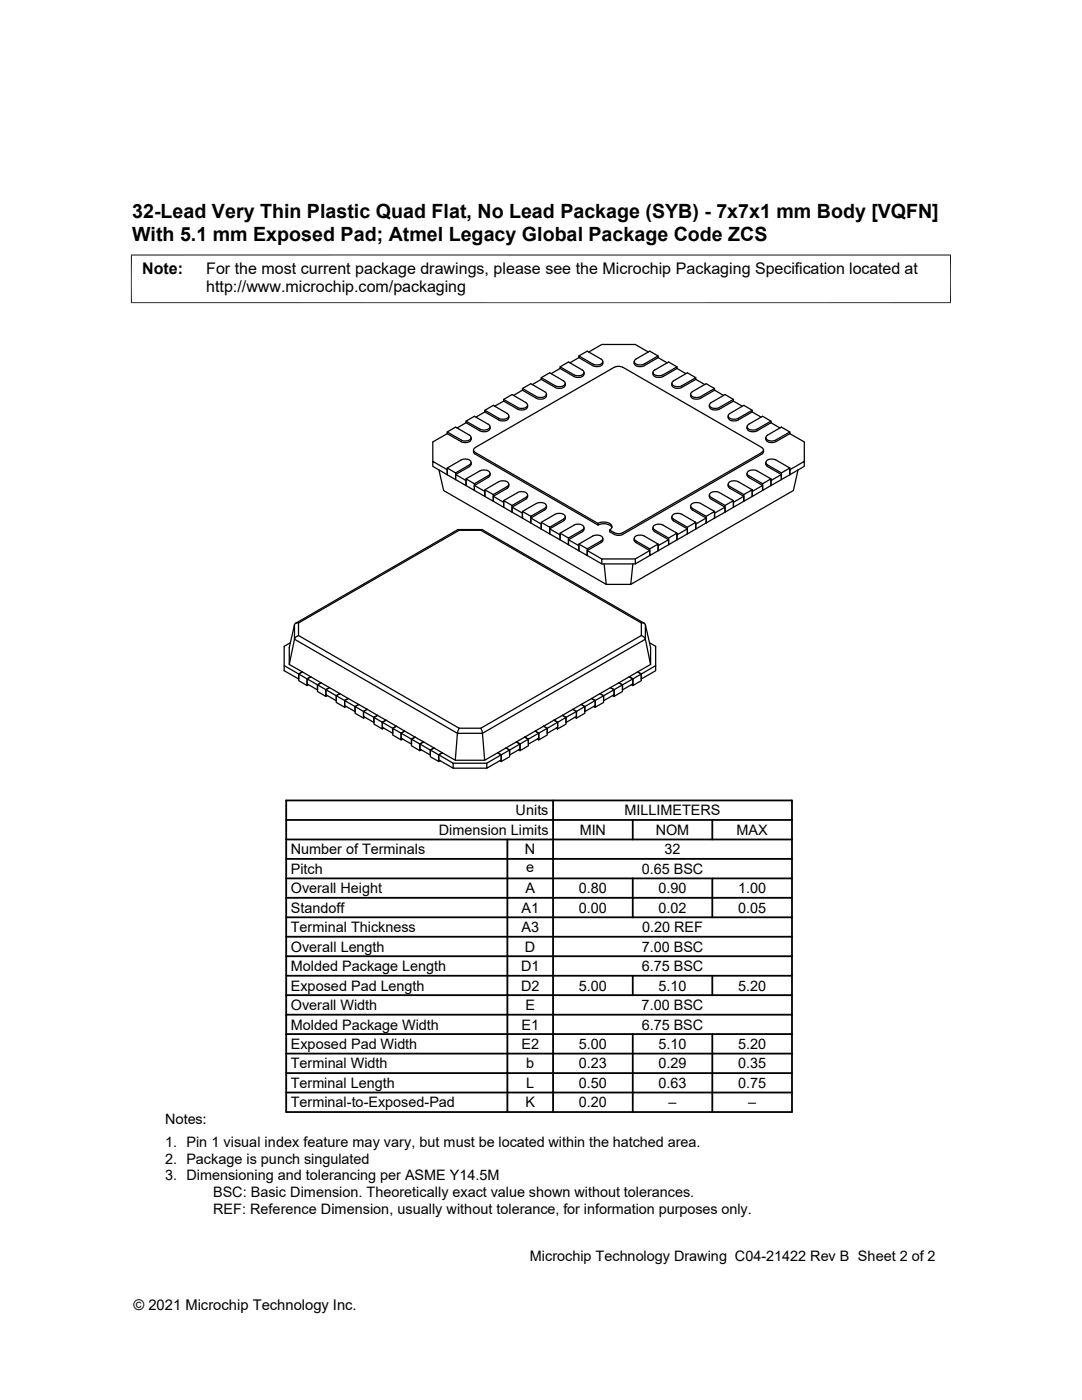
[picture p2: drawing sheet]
<svg xmlns="http://www.w3.org/2000/svg" width="216mm" height="279mm" viewBox="0 0 216 279" stroke-linecap="round" stroke-linejoin="round" font-family="sans-serif">
<g fill="none" stroke="#000" stroke-width=".25">
<path d="M100.5 79.7l2.8 1.6a1.38 1.38 0 0 0 2-.5l-.4-.5M104.2 77.9l2.8 1.6M104.2 77.9v-.4l1.7-.9 2.8 1.6a.6 .6 0 0 1 .3 .7 .6 .6 0 0 1-.7 .4h-.9l-.4-.2M104.2 77.5l2.8 1.6M104.2 77.9l-1.7 1M108 75.7l2.8 1.6M108 75.7v-.3l1.7-1 2.7 1.6a.6 .6 0 0 1 .3 .7 .6 .6 0 0 1-.6 .4h-.9l-.4-.1M108 75.4l2.8 1.6M108 75.7l-1.8 1.1M109.1 78.7a1.19 1.19 0 0 1-1.9 .9l-.2-.1M111.8 73.2l2.7 1.6a1.38 1.38 0 0 0 2-.5l-.2-.4-2.9-1.7-1.6 1v.3M111.8 73.5l2.7 1.6a1.38 1.38 0 0 0 2-.4v-.4"/>
<path d="M111.8 73.5l-1.8 1.1M112.8 76.5a1.19 1.19 0 0 1-1.8 .9l-.2-.1M115.5 71.4l2.8 1.6a1.38 1.38 0 0 0 2-.5v-.3M115.5 71l2.8 1.6a1.38 1.38 0 0 0 2-.4l-.3-.5-2.8-1.6-1.7 .9v.4M115.5 71.4l-1.8 1M117.5 70.3l2.6-1.6h6.7l2.6 1.6M122.6 73.3l-27.8 16M122.6 73.3l.6-.2 1.1 .2M124.3 73.3l27.7 16M131.3 71.4l-2.8 1.6a1.38 1.38 0 0 1-1.9-.5l-.1-.3M131.3 71.4l1.8 1M131.3 71.4v-.4l-1.7-.9-2.7 1.6"/>
<path d="M131.3 71l-2.8 1.6a1.38 1.38 0 0 1-1.9-.4l.3-.5M134 76.5v.3M135.1 73.5l1.8 1.1M135.1 73.2l-2.8 1.6a1.38 1.38 0 0 1-2-.5l.2-.4 2.9-1.7 1.7 1v.3M135.1 73.5l-2.8 1.6a1.38 1.38 0 0 1-2-.4v-.4M137.8 78.7v.3M138.8 75.4l-2.7 1.6a1.38 1.38 0 0 1-2-.5l.3-.5 2.8-1.6 1.6 1v.3M138.8 75.7l-2.7 1.6a1.38 1.38 0 0 1-2-.5M138.8 75.7l1.8 1.1M142.6 77.5l-2.8 1.6a1.38 1.38 0 0 1-2-.4l.3-.5 2.8-1.6 1.7 .9v.4M142.6 77.9l-2.8 1.6a1.38 1.38 0 0 1-2-.5M142.6 77.9l1.8 1"/>
<path d="M146.3 79.7l-2.7 1.6a1.38 1.38 0 0 1-2-.5l.3-.5 2.8-1.6 1.6 1v.4M86.4 92.1l2.8 1.6v1l-2.8-1.6zM87.6 93.8l.9 4.1 32.5 18.7M89.2 86.2l2.8 1.6a1.38 1.38 0 0 0 2-.5l-.3-.5-2.8-1.6-1.7 1v.4M89.2 86.6l2.8 1.5a1.38 1.38 0 0 0 2-.4M89.2 93.4l2.8-1.6a1.38 1.38 0 0 1 2 .5l-.3 .5-2.8 1.6v1.3l-1.7-1v-1.3l1.7 1M89.2 86.6l-2.8 1.6v3.9M93 84.4l-1.8 1M93 95.6l2.8-1.6a1.38 1.38 0 0 1 2 .5l-.2 .3-2.9 1.7v1.4l-1.7-1v-1.3l1.7 .9M93 84.4l2.8 1.6a1.38 1.38 0 0 0 2-.5v-.3M93 84.1l2.8 1.5a1.38 1.38 0 0 0 2-.4l-.4-.5-2.7-1.6-1.7 1v.3M94 92.6l-.3 .5-2.8 1.6v1l2.1 1.2v-1l-2.1-1.2"/>
<path d="M94 92.3v.3M94 87.3v.4M94.5 89.8v.4l.2 .4 24.6 14.2v-.3l-24.5-14.2M94.8 89.3a.51 .51 0 0 0-.3 .5 .51 .51 0 0 0 .3 .5M96.8 82.2l2.7 1.6a1.38 1.38 0 0 0 2-.5v-.3M96.8 82.2v-.3l1.6-1 2.8 1.6M96.8 81.9l2.7 1.6a1.38 1.38 0 0 0 2-.5l-.3-.5M96.8 82.2l-1.8 1M97.8 94.5v.4l-.4 .4-2.7 1.6v1l2.1 1.2v-1l-2.1-1.2M100.5 80.1l2.8 1.5a1.38 1.38 0 0 0 2-.4M100.5 80.1v-.4l1.7-1 2.7 1.6M100.5 80.1l-1.8 1"/>
<path d="M101.2 97.1a.6 .6 0 0 0 .3-.7 .6 .6 0 0 0-.7-.4l-1.1 .1-2.9 1.6M101.2 97.5l-2.8 1.5v1l2.1 1.2v-1l-2.1-1.2M101.2 97.1l-2.8 1.6v1.3l-1.6-.9v-1.4l1.6 1M101.5 96.6v.4l-.3 .5M104.9 99.3a.6 .6 0 0 0 .3-.8 .6 .6 0 0 0-.7-.4l-1.1 .1-2.9 1.7M104.9 99.3l-2.7 1.6v1.3l-1.7-1v-1.3l1.7 1M104.9 99.6l-2.7 1.6v1l2 1.2v-1l-2-1.2M105.3 99.1l-.4 .5M105.3 98.8v.3M105.3 80.8v.4M141.5 98.8v.3M141.5 80.8v.4"/>
<path d="M141.6 99.1l.3 .5 2.8 1.6v1l-2.1 1.2v-1l2.1-1.2M145.3 96.6v.4M145.3 83v.3M145.3 97l.3 .5 2.8 1.5v1l-2.1 1.2v-1l2.1-1.2M146.3 99.9l-1.6 1v1.3l1.6-1v-1.3l-2.7-1.6a1.37 1.37 0 0 0-2 .5l.3 .5 2.8 1.6M146.3 80.1l-2.7 1.5a1.38 1.38 0 0 1-2-.4M146.3 80.1l1.8 1M149.1 94.5v.4l.3 .4 2.8 1.6v1l-2.1 1.2v-1l2.1-1.2M150.1 97.7l-1.7 1v1.3l1.7-.9v-1.4l-2.8-1.6a1.39 1.39 0 0 0-2 .5l.3 .5 2.8 1.6M150.1 82.2l1.8 1M150.1 81.9l-2.8 1.6a1.38 1.38 0 0 1-2-.5l.3-.5 2.8-1.6 1.7 1v.3M150.1 82.2l-2.8 1.6a1.38 1.38 0 0 1-2-.5"/>
<path d="M152 89.3a.51 .51 0 0 1 .3 .5 .51 .51 0 0 1-.3 .5M152 90.3l-27.7 16M152.4 89.8l-.1 .5-.3 .3-27.7 16M152.8 92.3v.3M152.8 87.3v.4M152.8 87.7a1.38 1.38 0 0 0 2 .4M152.8 92.6l.4 .5 2.7 1.6v1l-2.1 1.2v-1l2.1-1.2M153.8 84.4l1.8 1M153.8 84.1l-2.7 1.5a1.38 1.38 0 0 1-2-.4l.3-.5 2.8-1.6 1.6 1v.3M153.8 95.6l-1.6 .9v1.4l1.6-1v-1.3l-2.7-1.6a1.38 1.38 0 0 0-2 .5l.3 .5 2.8 1.5M153.8 84.4l-2.7 1.6a1.38 1.38 0 0 1-2-.5v-.3M154.8 91.8a1.38 1.38 0 0 0-2 .5l.4 .5 2.7 1.6"/>
<path d="M154.8 91.8l2.8 1.6v1.3l-1.7 1v-1.3l1.7-1M157.6 86.6l2.9 1.6v3.9M157.6 86.2l-2.8 1.6M157.6 86.6l-2.8 1.5M157.6 86.6v-.4l-1.7-1-2.8 1.6a.61 .61 0 0 0-.2 .8 .61 .61 0 0 0 .6 .4h.9l.4-.2M157.6 93.7l2.9-1.6v1l-2.9 1.6zM159.2 93.8l-.9 4.1-32.4 18.7M91.4 105.7h4.7M91.6 105.8l-.2-.1-32.4 18.7M91.6 105.8l-32 18.5M91.6 105.8h4.3M95.9 105.8l32.1 18.5"/>
<path d="M95.9 105.8l.3-.1 32.4 18.7M107 100.5l-2.8 1.6M107 100.5a1.38 1.38 0 0 1 2 .5l-.3 .5-2.8 1.5v1.4l-1.7-1v-1.3l1.7 .9M109.1 101l-.1 .4-.3 .4-2.8 1.6v1l2.1 1.2v-1l-2.1-1.2M110.8 102.6l-2.8 1.6M110.8 102.6a1.38 1.38 0 0 1 2 .5l-.4 .5-2.7 1.6v1.4l-1.7-1v-1.4l1.7 1M111.8 106.4l2.7-1.6a1.38 1.38 0 0 1 2 .5l-.3 .5-2.8 1.6v1.3l-1.6-1v-1.3l1.6 1M112.8 103.1v.4l-.4 .4-2.7 1.6v1.1l2.1 1.1v-1l-2.1-1.2M115.5 108.6l2.8-1.6a1.38 1.38 0 0 1 2 .5l-.3 .4-2.8 1.6v1.4l-1.7-1v-1.3l1.7 .9M116.5 105.3v.4l-.3 .4-2.8 1.6v1l2.1 1.2v-1l-2.1-1.2M117.2 109.9l2.9 1.6M119.3 104.8a2.14 2.14 0 0 1 2.8 .5"/>
<path d="M119.3 104.5a2.05 2.05 0 0 1 2.8 .5l-.1 .4-.4 .4M120 108.3l-2.8 1.6v1l2.9 1.6h6.7M120.3 107.5v.4l-.3 .4M120.5 112.5l.5 4.1M124.3 106.3l-1.1 .2-.5-.1-1.1-.6v.3l1.1 .6 .9 .1 .7-.2M126.3 112.5l-.4 4.1h-4.9M126.5 107.5l.1 .4 .3 .4M126.8 111.5h-6.7v1M126.9 108.3l2.7 1.6v1l-2.8 1.6v-1l2.8-1.6M126.9 107.9l2.7 1.6M126.9 107.9a.6 .6 0 0 1-.3-.7 .6 .6 0 0 1 .7-.4l1.1 .1 2.9 1.7v1.3l-1.7 1v-1.4l1.7-.9M130.3 105.3v.4l.3 .4 2.8 1.6v1l-2.1 1.2v-1l2.1-1.2"/>
<path d="M134 103.1v.4M134.1 103.5l.3 .4 2.8 1.6v1.1l-2.1 1.1v-1l2.1-1.2M135.1 106.4l-1.7 1v1.3l1.7-1v-1.3l-2.8-1.6a1.37 1.37 0 0 0-2 .5l.3 .5 2.8 1.6M137.8 101v.3M137.8 101.3l.4 .5 2.7 1.6v1l-2.1 1.2v-1l2.1-1.2M138.8 104.2l-1.6 1v1.4l1.6-1v-1.4l-2.7-1.6a1.38 1.38 0 0 0-2 .5l.3 .5 2.8 1.6M142.6 102.1l-1.7 .9v1.4l1.7-1v-1.3l-2.8-1.6a1.38 1.38 0 0 0-2 .5l.4 .5 2.7 1.5M56.7 132.8v1.1l2.9 1.6v-1l.7-.4 1.7 1M58.8 127.6v-2.9l-1.1 4.5v3.4l2.6 1.5-.7 .4-2.9-1.7v-3.8l1.3-.7M58.8 127.6l32.5 18.7h5M58.8 127.6l-1.1 5M59.6 126.9l-.6 .2-.2 .5"/>
<path d="M59.6 124.3l-.6 .1-.2 .3M59.6 124.3v2.5l32 18.5h4.3l32.1-18.5v-2.5M59.6 134.5l1.7 1v1.3l-1.7-1zM61.3 135.5l.7-.4 2.1 1.2-.7 .4zM61.6 136.7l-.3 .1M62 135.1l-.7 .4v1l2.1 1.2v-1l.7-.4 1.6 .9M63.4 136.7l1.6 .9v1.4l-1.6-1zM65.3 138.8l-.3 .2M65.7 137.2l-.7 .4 2.1 1.3 .7-.5M65.7 137.2l-.7 .4v1l2.1 1.2v-.9l.7-.5M65.7 137.2l3.8 2.2M67.1 138.9l1.7 .9v1.3l-1.7-.9z"/>
<path d="M68.8 139.8l.7-.4 2.1 1.2-.8 .4zM69.5 139.4l-.7 .4v1l2 1.2v-1l.8-.4 1.7 1M118 139.4l.8 .4-2.1 1.2-.7-.4M118 139.4l.8 .4v1l-2.1 1.2v-1l-.7-.4M118 139.4l-2 1.2M119.7 138.4l-1.7 1M121.8 137.2l.7 .4-2.1 1.3-.7-.5M121.8 137.2l.7 .4v1l-2.1 1.2v-.9l-.7-.5M121.8 137.2l-2.1 1.2M122.2 138.8l.3 .2v-1.4l1.7-.9v1.3l-1.7 1M123.5 136.3l.7 .4 2.1-1.2-.7-.4 .7 .4v1l-2.1 1.2v-1zM123.5 136.3l-1.7 .9"/>
<path d="M126 136.7l.3 .1v-1.3l1.7-1v1.3l-1.7 1M127.2 134.1l.8 .4 2.8-1.7v1.1l-2.8 1.6v-1zM127.2 134.1l-3.7 2.2M128 126.9l.5 .2 .3 .5M128 124.3l.5 .1 .3 .3M128.8 127.6l-32.5 18.7M128.8 124.7l1 4.5v3.4l-1-5zM129.6 128.3l1.2 .7v3.8M129.8 132.6l-2.6 1.5M69.1 141l-.3 .1M70.8 141l1.7 1v1.3l-1.7-1zM72.8 143.2l-.3 .1"/>
<path d="M73.3 141.6l-.8 .4 2.1 1.2 .7-.4M73.3 141.6l-.8 .4v1l2.1 1.2v-1l.7-.4M73.3 141.6l2 1.2M74.6 143.2l1.7 .9v1.4l-1.7-1zM75.3 142.8l1.7 .9M76.3 144.1l2.1 1.3 .7-.5-.7 .5v.9l-2.1-1.2v-1l.7-.4zM76.6 145.3l-.3 .2M77 143.7l5.8 3.4M78.4 145.4l1.6 .9v1.4l-1.6-1zM80 146.3l2.1 1.2 .7-.4-.7 .4v1l-2.1-1.2v-1l.8-.4zM80.3 147.5l-.3 .2M82.1 147.5l1.7 1v1.3l-1.7-1z"/>
<path d="M82.8 147.1l1.7 1M83.8 148.5l2.1 1.2 .7-.4-.7 .4v1l-2.1-1.2v-1l.7-.4zM84.1 149.6l-.3 .2M84.5 148.1l3.8 2.1M85.9 149.7l1.6 .9v1.4l-1.6-1zM87.5 150.6l2.9 1.7v1l-2.9-1.6v-1.1l.8-.4zM87.8 151.8l-.3 .2M90.4 152.3h6.7M90.4 153.3h6.7M91.6 145.4l-.3 .9-.5 5.4M95.9 145.4l.4 .9M96.3 146.3l.4 5.4"/>
<path d="M99.7 151.8l.3 .2v-1.4l1.7-.9v1.3l-1.7 1M101 149.3l2-1.2 .8 .4-2.1 1.2zM101 149.3l-1.7 .9 .7 .4v1.1l-2.9 1.6v-1l2.9-1.7-.7-.4-2.6 1.5h-5.9l-2.5-1.5M103.5 149.6l.3 .2v-1.3l1.6-1v1.3l-1.6 1M104.7 147.1l-1.7 1 .8 .4v1l-2.1 1.2v-1l-.7-.4M104.7 147.1l2.1-1.2 .7 .4-2.1 1.2zM107.2 147.5l.3 .2v-1.4l1.7-.9v1.3l-1.7 1M108.5 144.9l-1.7 1 .7 .4v1l-2.1 1.2v-1l-.7-.4M110.6 143.7l.7 .4-2.1 1.3-.7-.5M110.6 143.7l.7 .4v1l-2.1 1.2v-.9l-.7-.5M110.6 143.7l-2.1 1.2M111 145.3l.3 .2v-1.4l1.6-.9v1.3l-1.6 1"/>
<path d="M112.2 142.8l-1.6 .9M112.2 142.8l2.1-1.2 .7 .4-2.1 1.2zM114.7 143.2l.3 .1v-1.3l1.7-1v1.3l-1.7 1M116 140.6l-1.7 1 .7 .4v1l-2.1 1.2v-1l-.7-.4M118.5 141l.3 .1v-1.3l1.6-.9v1.3l-1.6 .9"/>
</g>
<path d="M26.1 50.9h163.7M26.2 50.8v9.7M189.7 50.8v9.7M26.1 60.4h163.7" fill="none" stroke="#000" stroke-width=".2"/>
<g fill="none" stroke="#000" stroke-width=".36">
<path d="M57.1 159.7h100.9v62.2h-100.9zM110.4 159.7v62.2M57.1 179.2h100.9M57.1 175.3h100.9M57.1 171.4h100.9M57.1 167.5h100.9M57.1 163.6h100.9M101.2 167.5v54.4M126.3 163.6v3.9M126.3 175.3v7.8M142.1 163.6v3.9M142.1 175.3v7.8"/>
<path d="M57.1 190.8h100.9M57.1 186.9h100.9M57.1 183.1h100.9M57.1 198.6h100.9M57.1 194.7h100.9M126.3 194.7v3.9M142.1 194.7v3.9M57.1 214.2h100.9M57.1 202.5h100.9M57.1 210.3h100.9M57.1 218h100.9M57.1 206.4h100.9"/>
<path d="M126.3 206.4v15.5M142.1 206.4v15.5"/>
</g>
<g font-size="3.9">
<text x="26.4" y="43.5">32-Lead Very Thin Plastic Quad Flat, No Lead Package (SYB) - 7x7x1 mm Body [VQFN]</text>
<text x="26.4" y="48.1">With 5.1 mm Exposed Pad; Atmel Legacy Global Package Code ZCS</text>
</g>
<g font-size="3.2">
<text x="28.4" y="54.7">Note:</text>
<text x="41.1" y="58.3">http://www.microchip.com/packaging</text>
<text x="41.1" y="54.7">For the most current package drawings, please see the Microchip Packaging Specification located at</text>
</g>
<g font-size="2.9">
<text x="87.6" y="166.6">Dimension Limits</text>
<text x="102.9" y="162.7">Units</text>
<text x="115.7" y="166.6">MIN</text>
<text x="124.6" y="162.7">MILLIMETERS</text>
<text x="130.8" y="166.6">NOM</text>
<text x="147" y="166.6">MAX</text>
<text x="58" y="170.5">Number of Terminals</text>
<text x="104.8" y="170.5">N</text>
<text x="132.6" y="170.5">32</text>
<text x="58" y="178.3">Overall Height</text>
<text x="58" y="174.4">Pitch</text>
<text x="104.8" y="178.3">A</text>
<text x="105" y="174.1">e</text>
<text x="115.5" y="178.3">0.80</text>
<text x="128" y="174.4">0.65 BSC</text>
<text x="131.4" y="178.3">0.90</text>
<text x="147.3" y="178.3">1.00</text>
<text x="58" y="182.2">Standoff</text>
<text x="104.1" y="182.2">A1</text>
<text x="115.5" y="182.2">0.00</text>
<text x="131.4" y="182.2">0.02</text>
<text x="147.3" y="182.2">0.05</text>
<text x="58" y="186">Terminal Thickness</text>
<text x="58" y="189.9">Overall Length</text>
<text x="104.1" y="186">A3</text>
<text x="104.8" y="189.9">D</text>
<text x="128" y="189.9">7.00 BSC</text>
<text x="128.1" y="186">0.20 REF</text>
<text x="58" y="197.7">Exposed Pad Length</text>
<text x="58" y="193.8">Molded Package Length</text>
<text x="104" y="197.7">D2</text>
<text x="104" y="193.8">D1</text>
<text x="115.5" y="197.7">5.00</text>
<text x="128" y="193.8">6.75 BSC</text>
<text x="131.4" y="197.7">5.10</text>
<text x="147.3" y="197.7">5.20</text>
<text x="58" y="201.6">Overall Width</text>
<text x="104.8" y="201.6">E</text>
<text x="128" y="201.6">7.00 BSC</text>
<text x="58" y="209.4">Exposed Pad Width</text>
<text x="58" y="205.5">Molded Package Width</text>
<text x="104" y="209.4">E2</text>
<text x="104" y="205.5">E1</text>
<text x="115.5" y="209.4">5.00</text>
<text x="128" y="205.5">6.75 BSC</text>
<text x="131.4" y="209.4">5.10</text>
<text x="147.3" y="209.4">5.20</text>
<text x="58" y="213.2">Terminal Width</text>
<text x="105" y="213.2">b</text>
<text x="115.5" y="213.2">0.23</text>
<text x="131.4" y="213.2">0.29</text>
<text x="147.3" y="213.2">0.35</text>
<text x="58" y="217.1">Terminal Length</text>
<text x="58" y="221">Terminal-to-Exposed-Pad</text>
<text x="104.8" y="221">K</text>
<text x="105" y="217.1">L</text>
<text x="115.5" y="217.1">0.50</text>
<text x="115.5" y="221">0.20</text>
<text x="131.4" y="217.1">0.63</text>
<text x="133.4" y="221">–</text>
<text x="147.3" y="217.1">0.75</text>
<text x="149.3" y="221">–</text>
<text x="32.9" y="224.4">Notes:</text>
<text x="32.9" y="229">1. Pin 1 visual index feature may vary, but must be located within the hatched area.</text>
<text x="32.9" y="232.3">2. Package is punch singulated</text>
<text x="32.9" y="235.6">3. Dimensioning and tolerancing per ASME Y14.5M</text>
<text x="42.5" y="238.9">BSC: Basic Dimension. Theoretically exact value shown without tolerances.</text>
<text x="42.5" y="242.2">REF: Reference Dimension, usually without tolerance, for information purposes only.</text>
<text x="105.7" y="251.7">Microchip Technology Drawing C04-21422 Rev B Sheet 2 of 2</text>
<text x="26.6" y="261.3">© 2021 Microchip Technology Inc.</text>
</g>
</svg>
